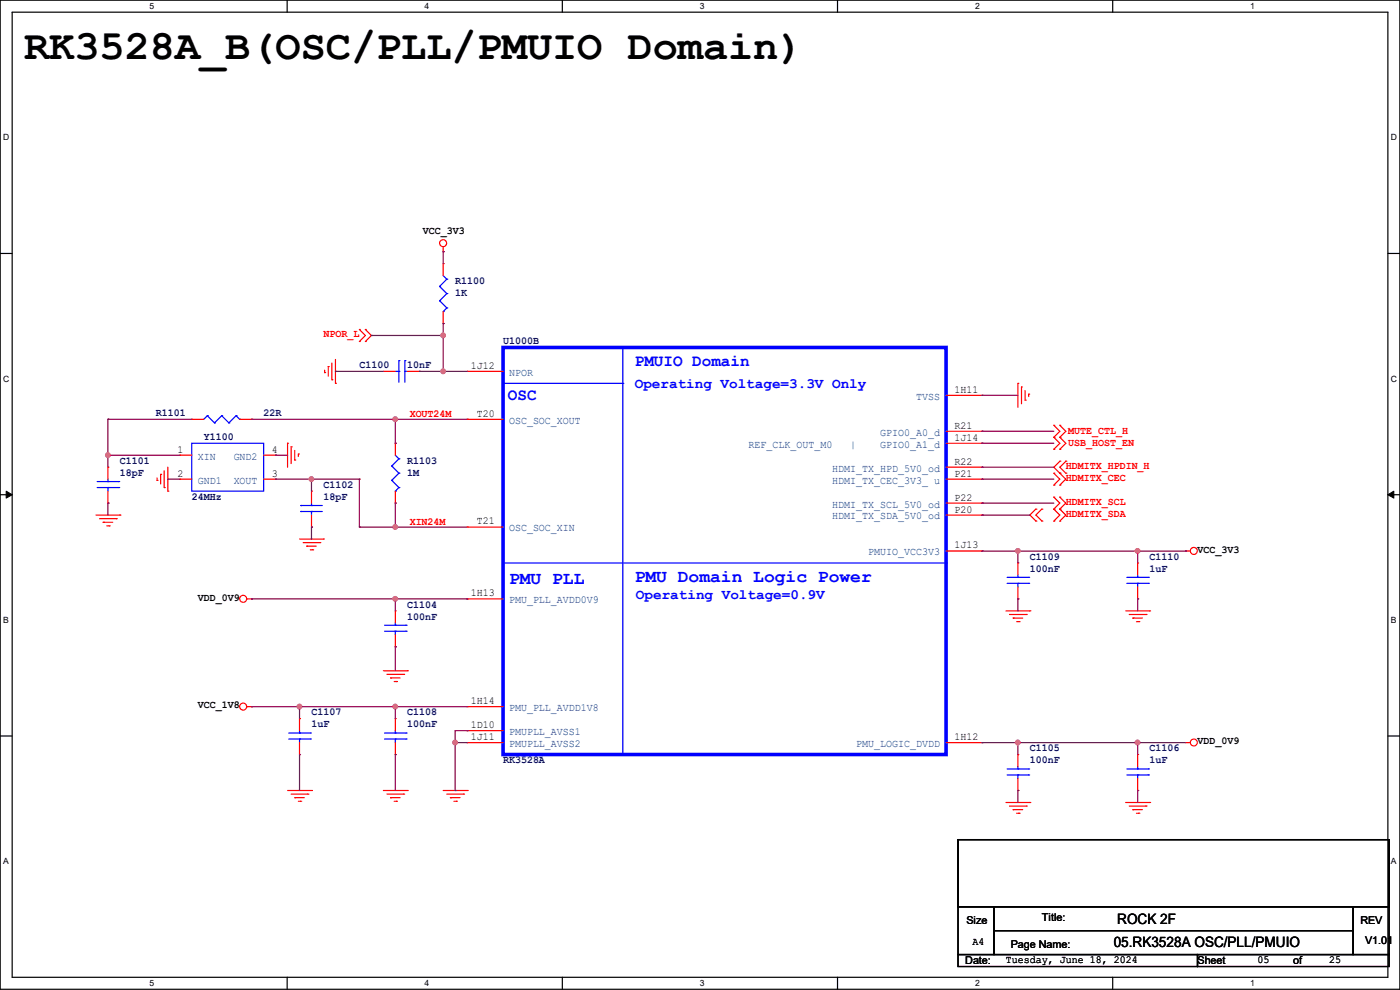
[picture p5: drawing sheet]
<svg xmlns="http://www.w3.org/2000/svg" width="297mm" height="210mm" viewBox="0 0 297 210" stroke-linecap="round" stroke-linejoin="round" font-family="sans-serif">
<g fill="none" stroke="#000" stroke-width=".25">
<path d="M0 0h297v209.8h-297zM2.6 2.6h291.8v204.7h-291.8zM60.9 0v2.6M119.3 0v2.6M177.7 0v2.6M236.1 0v2.6M0 53.8h2.6M294.4 53.8h2.6M0 104.9h2.6M294.4 104.9h2.6M0 156.1h2.6M294.4 156.1h2.6"/>
<path d="M203.2 178.1h91.5v14.2h-91.5zM203.2 192.3h7.7v10.2h-7.7zM210.9 192.3h76.2v5.1h-76.2zM210.9 197.4h76.2v5.1h-76.2zM287.1 192.3h7.6v10.2h-7.6zM60.9 207.3v2.5M119.3 207.3v2.5M177.7 207.3v2.5M203.2 202.5h50.8v2.5h-50.8zM236.1 207.3v2.5M254 202.5h40.7v2.5h-40.7z"/>
</g>
<path d="M1.3 104.2l1.3 .7-1.3 .8zM294.4 104.9l1.3-.7v1.5z" fill="#000"/>
<path d="M1.3 104.2l1.3 .7-1.3 .8zM294.4 104.9l1.3-.7v1.5z" fill="none" stroke="#000" stroke-width=".21"/>
<g fill="none" stroke="#f00" stroke-width=".25">
<path d="M94 53.4h.1M94 55.9h.1M94 52.4v1M94 55.9v2.6M68.9 79h.1M68.9 78.5v.5M69.6 77.8h.1M69.6 77.8v2M70.4 77v3.6M71.2 76.2v5.1M76.2 69.9h.1M76.2 72.4h.1"/>
<path d="M76.2 69.9l1.3 1.3-1.3 1.2M77.5 72.4h.1M77.5 69.9h.1M77.5 69.9l1.3 1.3-1.3 1.2M81.3 78.8h.1M81.3 78.8h2.6M86.4 78.8h2.5M88.9 78.8h.1M94 68.6h.1M94 66.1v2.5M99.1 78.8h.1M99.1 78.8h7.6"/>
<path d="M22.9 99.1h.1M22.9 99.1v2.5M34.8 99.9v3.5M35.6 99.1v5.1M38.1 96.6h.1M38.1 96.6h2.6M40.7 88.9h.1M40.7 88.9h2.5M50.8 88.9h2.6M53.4 88.9h.1M55.9 96.6h2.6M58.5 96.6h.1"/>
<path d="M61 94h.1M61 94v5.1M61.8 94.8h.1M61.8 94.8v3.5M62.5 97.6h.1M62.5 95.5v2.1M63.3 96.3h.1M63.3 96.3v.5M70.4 80.6h.1M71.2 81.3h.1M83.9 94h.1M83.9 94v2.6"/>
<path d="M99.1 88.9h.1M99.1 88.9h7.6M200.7 83.9h7.6M200.7 91.5h7.6M200.7 94h7.6M200.7 99.1h7.6M208.3 83.9h.1M208.3 91.5h.1M208.3 94h.1M208.3 99.1h.1M215.9 81.3h.1M215.9 81.3v5.1"/>
<path d="M216.7 82.1h.1M216.7 82.1v3.5M217.5 84.9h.1M217.5 82.8v2.1M218.2 83.6h.1M218.2 83.6v.5M223.6 92.8h.1M223.6 90.2h.1M223.6 95.3h.1M223.6 90.2l1.2 1.3-1.2 1.3M223.6 92.8l1.2 1.2-1.2 1.3M224.8 92.8h.1"/>
<path d="M224.8 90.2h.1M224.8 97.8h.1M224.8 95.3h.1M224.8 90.2l1.3 1.3-1.3 1.3M224.8 97.8l-1.2 1.3 2.5 2.5-1.3 1.3M224.8 92.8l1.3 1.2-1.3 1.3M226.1 97.8h.1M226.1 97.8l-1.3 1.3 1.3 1.3M20.4 109.3h5M21.1 110h3.6M21.9 110.8h.1M21.9 110.8h2"/>
<path d="M22.6 111.5h.6M22.9 106.7h.1M22.9 104.2v2.5M23.2 111.5h.1M24.7 110h.1M25.4 109.3h.1M33.3 101.9h.1M33.3 101.4v.5M34.1 100.6h.1M34.1 100.6v2.1M34.8 103.4h.1M35.6 104.2h.1"/>
<path d="M38.1 101.6h.1M38.1 101.6h2.6M55.9 101.6h2.6M58.5 101.6h.1M63.5 114.3h5.1M64.3 115.1h3.6M65.1 115.9h.1M65.1 115.9h2M65.8 116.6h.5M66.1 104.2h.1M66.1 111.8h.1M66.1 104.2v2.5"/>
<path d="M66.1 109.3v2.5M66.3 116.6h.1M67.9 115.1h.1M68.6 114.3h.1M83.9 106.7h.1M83.9 104.2v2.5M99.1 111.8h.1M99.1 111.8h7.6M200.7 116.9h7.6M200.7 109.3h7.6M200.7 101.6h7.6M200.7 106.7h7.6"/>
<path d="M208.3 101.6h.1M208.3 106.7h.1M208.3 109.3h.1M208.3 116.9h.1M215.9 119.4h.1M215.9 119.4v2.6M219.8 108h.1M219.8 110.5h.1M219.8 108l-1.3 1.3 1.3 1.2M221 110.5h.1M221 108h.1M221 108l-1.2 1.3 1.2 1.2"/>
<path d="M223.6 102.9h.1M223.6 100.4h.1M223.6 108h.1M223.6 105.5h.1M223.6 110.5h.1M223.6 100.4l1.2 1.2-1.2 1.3M223.6 105.5l1.2 1.2-1.2 1.3M223.6 108l1.2 1.3-1.2 1.2M224.8 100.4h.1M224.8 102.9h.1M224.8 108h.1M224.8 105.5h.1"/>
<path d="M224.8 110.5h.1M224.8 105.5l1.3 1.2-1.3 1.3M224.8 108l1.3 1.3-1.3 1.2M226.1 100.4h.1M241.3 119.4h.1M241.3 119.4v2.6M251.5 116.9h.1M251.5 116.9h1M52.4 127h1M53.4 127h.1M83.9 129.6h.1M83.9 137.2h.1"/>
<path d="M83.9 129.6v2.5M83.9 134.7v2.5M99.1 127h.1M99.1 127h7.6M213.4 129.6h5.1M214.2 130.3h3.5M214.9 131.1h.1M214.9 131.1h2.1M215.7 131.9h.5M215.9 127h.1M215.9 124.5v2.5M216.2 131.9h.1"/>
<path d="M217.7 130.3h.1M218.5 129.6h.1M238.8 129.6h5.1M239.6 130.3h3.5M240.3 131.1h.1M240.3 131.1h2.1M241.1 131.9h.5M241.3 127h.1M241.3 124.5v2.5M241.6 131.9h.1M243.1 130.3h.1M243.9 129.6h.1"/>
<path d="M52.4 149.9h1M53.4 149.9h.1M63.5 152.4h.1M63.5 152.4v2.6M63.5 157.5v2.6M81.3 142.3h5.1M82.1 143h3.5M82.8 143.8h.1M82.8 143.8h2.1M83.6 144.6h.5M83.9 152.4h.1M83.9 152.4v2.6"/>
<path d="M83.9 157.5v2.6M84.1 144.6h.1M85.6 143h.1M86.4 142.3h.1M99.1 149.9h.1M99.1 157.5h.1M99.1 155h.1M99.1 149.9h7.6M99.1 157.5h7.6M99.1 155h7.6M200.7 157.5h7.6M208.3 157.5h.1"/>
<path d="M251.5 157.5h.1M251.5 157.5h1M61 167.7h5.1M61.8 168.4h3.5M62.5 169.2h.1M62.5 169.2h2.1M63.3 170h.5M63.5 160.1h.1M63.8 170h.1M65.3 168.4h.1M66.1 167.7h.1M81.3 167.7h5.1"/>
<path d="M82.1 168.4h3.5M82.8 169.2h.1M82.8 169.2h2.1M83.6 170h.5M83.9 160.1h.1M84.1 170h.1M85.6 168.4h.1M86.4 167.7h.1M94 167.7h5.1M94.8 168.4h3.5M95.5 169.2h.1M95.5 169.2h2.1"/>
<path d="M96.3 170h.5M96.8 170h.1M98.3 168.4h.1M99.1 167.7h.1M213.4 170.2h5.1M214.2 171h3.5M214.9 171.7h.1M214.9 171.7h2.1M215.7 172.5h.5M215.9 160.1h.1M215.9 167.7h.1M215.9 160.1v2.5"/>
<path d="M215.9 165.1v2.6M216.2 172.5h.1M217.7 171h.1M218.5 170.2h.1M238.8 170.2h5.1M239.6 171h3.5M240.3 171.7h.1M240.3 171.7h2.1M241.1 172.5h.5M241.3 160.1h.1M241.3 167.7h.1M241.3 160.1v2.5"/>
<path d="M241.3 165.1v2.6M241.6 172.5h.1M243.1 171h.1M243.9 170.2h.1"/>
<circle cx="94" cy="51.6" r=".74"/>
<circle cx="253.3" cy="116.9" r=".74"/>
<circle cx="51.6" cy="127" r=".74"/>
<circle cx="51.6" cy="149.9" r=".74"/>
<circle cx="253.3" cy="157.5" r=".74"/>
</g>
<g fill="none" stroke="#00f" stroke-width=".25">
<path d="M94 58.5l.8 .7M94.8 59.2h.1M94.8 59.2l-1.5 1.5M83.9 78.8h.7M84.6 76.5h.1M84.6 78.8h.1M84.6 76.5v4.6M85.9 78.8h.1M85.9 76.5h.1M85.9 78.8h.5M85.9 76.5v4.6M93.3 60.7h.1"/>
<path d="M93.3 63.8h.1M93.3 60.7l1.5 1.6M93.3 63.8l1.5 1.5M94 66.1h.1M94.8 62.3h.1M94.8 65.3h.1M94.8 62.3l-1.5 1.5M94.8 65.3l-.8 .8M132.1 73.7v86.4M40.7 94h15.2v10.2h-15.2zM44 88.2h.1M44 88.2l-.8 .7"/>
<path d="M44 88.2l1.5 1.5M45.5 89.7h.1M47 88.2h.1M47 88.2l-1.5 1.5M47 88.2l1.6 1.5M48.6 89.7h.1M50.1 88.2h.1M50.1 88.2l-1.5 1.5M50.1 88.2l.7 .7M50.8 88.9h.1M83.1 98.8h.1M83.1 98.8l1.5 1.6"/>
<path d="M83.9 96.6l.7 .7M84.6 97.3h.1M84.6 97.3l-1.5 1.5M106.7 81.3h25.4M132.1 81.3h.1M20.6 103.4h4.6M20.6 102.2h4.6M22.9 102.2h.1M22.9 103.4h.1M22.9 101.6v.6M22.9 103.4v.8M25.2 103.4h.1"/>
<path d="M25.2 102.2h.1M63.8 108.5h.1M63.8 107.2h.1M63.8 108.5h4.6M63.8 107.2h4.6M66.1 107.2h.1M66.1 108.5h.1M66.1 106.7v.5M66.1 108.5v.8M83.1 101.9h.1M83.1 101.9l1.5 1.5M83.9 104.2h.1"/>
<path d="M84.6 100.4h.1M84.6 103.4h.1M84.6 100.4l-1.5 1.5M84.6 103.4l-.7 .8M106.7 119.4h94M200.7 119.4h.1M81.6 133.9h4.5M81.6 132.6h4.5M83.9 132.6h.1M83.9 133.9h.1M83.9 132.1v.5M83.9 133.9v.8"/>
<path d="M86.1 133.9h.1M86.1 132.6h.1M213.7 123.7h4.5M213.7 122.5h4.5M215.9 122.5h.1M215.9 123.7h.1M215.9 122v.5M215.9 123.7v.8M218.2 123.7h.1M218.2 122.5h.1M239.1 123.7h4.5M239.1 122.5h4.5"/>
<path d="M241.3 122.5h.1M241.3 123.7h.1M241.3 122v.5M241.3 123.7v.8M243.6 123.7h.1M243.6 122.5h.1M61.3 156.8h4.5M61.3 155.5h4.5M63.5 155.5h.1M63.5 156.8h.1M63.5 155v.5M63.5 156.8v.7"/>
<path d="M65.8 156.8h.1M65.8 155.5h.1M81.6 156.8h4.5M81.6 155.5h4.5M83.9 155.5h.1M83.9 156.8h.1M83.9 155v.5M83.9 156.8v.7M86.1 156.8h.1M86.1 155.5h.1M132.1 160.1h.1M213.7 164.4h4.5"/>
<path d="M213.7 163.1h4.5M215.9 163.1h.1M215.9 164.4h.1M215.9 162.6v.5M215.9 164.4v.7M218.2 164.4h.1M218.2 163.1h.1M239.1 164.4h4.5M239.1 163.1h4.5M241.3 163.1h.1M241.3 164.4h.1M241.3 162.6v.5"/>
<path d="M241.3 164.4v.7M243.6 164.4h.1M243.6 163.1h.1"/>
</g>
<path d="M106.7 73.7h94v86.4h-94z" fill="none" stroke="#00f" stroke-width=".76"/>
<path d="M208.3 99.1h.1M208.3 99.1h15.3M215.9 116.9h.1M215.9 116.9v2.5M215.9 116.9h25.4M241.3 116.9h.1M215.9 127h.1M215.9 127v2.6" fill="none" stroke="#7f003f" stroke-width=".25"/>
<circle cx="215.9" cy="116.9" r=".49" fill="#f0f"/>
<circle cx="215.9" cy="116.9" r=".49" fill="none" stroke="#f0f" stroke-width=".25"/>
<circle cx="241.3" cy="116.9" r=".49" fill="#f0f"/>
<circle cx="241.3" cy="116.9" r=".49" fill="none" stroke="#f0f" stroke-width=".25"/>
<g fill="none" stroke="#7f003f" stroke-width=".25">
<path d="M94 53.4h.1M94 53.4v2.5M78.8 71.2h.1M78.8 71.2h15.2M94 68.6h.1M94 71.2h.1M94 68.6v10.2M208.3 83.9h.1M208.3 91.5h.1M208.3 83.9h7.6M208.3 91.5h15.3M208.3 106.7h.1"/>
<path d="M208.3 109.3h.1M208.3 116.9h.1M208.3 106.7h15.3M208.3 109.3h10.2M208.3 116.9h7.6"/>
</g>
<circle cx="94" cy="71.1" r=".49" fill="#f0f"/>
<circle cx="94" cy="71.1" r=".49" fill="none" stroke="#f0f" stroke-width=".25"/>
<path d="M71.2 78.8h.1M71.2 78.8h10.1M88.9 78.8h.1M88.9 78.8h5.1" fill="none" stroke="#7f003f" stroke-width=".25"/>
<circle cx="94" cy="78.8" r=".49" fill="#f0f"/>
<circle cx="94" cy="78.8" r=".49" fill="none" stroke="#f0f" stroke-width=".25"/>
<path d="M94 78.8h.1M94 78.8h5.1M53.4 127h.1M53.4 127h30.5" fill="none" stroke="#7f003f" stroke-width=".25"/>
<circle cx="83.8" cy="127" r=".49" fill="#f0f"/>
<circle cx="83.8" cy="127" r=".49" fill="none" stroke="#f0f" stroke-width=".25"/>
<path d="M53.4 149.9h.1M53.4 149.9h30.5M63.5 149.9h.1" fill="none" stroke="#7f003f" stroke-width=".25"/>
<circle cx="83.8" cy="149.9" r=".49" fill="#f0f"/>
<circle cx="83.8" cy="149.9" r=".49" fill="none" stroke="#f0f" stroke-width=".25"/>
<circle cx="63.5" cy="149.9" r=".49" fill="#f0f"/>
<circle cx="63.5" cy="149.9" r=".49" fill="none" stroke="#f0f" stroke-width=".25"/>
<g fill="none" stroke="#7f003f" stroke-width=".25">
<path d="M208.3 101.6h.1M208.3 101.6h15.3M63.5 149.9h.1M63.5 149.9v2.5M83.9 149.9h.1M83.9 149.9h15.2M83.9 149.9v2.5M208.3 157.5h.1M208.3 157.5h33M215.9 157.5h.1M63.5 160.1h.1M63.5 160.1v7.6"/>
<path d="M83.9 160.1h.1M83.9 160.1v7.6"/>
</g>
<circle cx="241.3" cy="157.5" r=".49" fill="#f0f"/>
<circle cx="241.3" cy="157.5" r=".49" fill="none" stroke="#f0f" stroke-width=".25"/>
<path d="M215.9 157.5h.1M215.9 157.5v2.6" fill="none" stroke="#7f003f" stroke-width=".25"/>
<circle cx="215.9" cy="157.5" r=".49" fill="#f0f"/>
<circle cx="215.9" cy="157.5" r=".49" fill="none" stroke="#f0f" stroke-width=".25"/>
<path d="M96.6 157.5h.1M96.6 157.5h2.5M99.1 155h.1M99.1 155h-2.5v12.7M241.3 157.5h.1M241.3 157.5v2.6M241.3 157.5h10.2M96.6 167.7h.1M215.9 167.7h.1M215.9 167.7v2.5M241.3 167.7h.1M241.3 167.7v2.5" fill="none" stroke="#7f003f" stroke-width=".25"/>
<circle cx="96.5" cy="157.5" r=".49" fill="#f0f"/>
<circle cx="96.5" cy="157.5" r=".49" fill="none" stroke="#f0f" stroke-width=".25"/>
<path d="M22.9 88.9h.1M22.9 88.9h17.8M22.9 88.9v7.7M53.4 88.9h.1M53.4 88.9h30.5" fill="none" stroke="#7f003f" stroke-width=".25"/>
<circle cx="83.8" cy="88.9" r=".49" fill="#f0f"/>
<circle cx="83.8" cy="88.9" r=".49" fill="none" stroke="#f0f" stroke-width=".25"/>
<path d="M22.9 96.6h.1M22.9 96.6v2.5M83.9 88.9h.1M83.9 88.9h15.2" fill="none" stroke="#7f003f" stroke-width=".25"/>
<circle cx="22.9" cy="96.5" r=".49" fill="#f0f"/>
<circle cx="22.9" cy="96.5" r=".49" fill="none" stroke="#f0f" stroke-width=".25"/>
<path d="M22.9 96.6h.1M22.9 96.6h15.2M58.5 96.6h.1M58.5 96.6h2.5M35.6 101.6h.1M35.6 101.6h2.5M58.5 101.6h.1M58.5 101.6h7.6M66.1 101.6h.1M66.1 101.6v2.6" fill="none" stroke="#7f003f" stroke-width=".25"/>
<circle cx="66.1" cy="101.6" r=".49" fill="#f0f"/>
<circle cx="66.1" cy="101.6" r=".49" fill="none" stroke="#f0f" stroke-width=".25"/>
<path d="M66.1 101.6h.1M66.1 101.6h10.1M76.2 101.6h.1M76.2 101.6v10.2M83.9 106.7h.1M83.9 106.7v5.1" fill="none" stroke="#7f003f" stroke-width=".25"/>
<circle cx="83.8" cy="111.8" r=".49" fill="#f0f"/>
<circle cx="83.8" cy="111.8" r=".49" fill="none" stroke="#f0f" stroke-width=".25"/>
<g fill="none" stroke="#7f003f" stroke-width=".25">
<path d="M83.9 94h.1M83.9 88.9v5.1M208.3 94h.1M208.3 94h15.3M22.9 106.7h.1M22.9 106.7v2.6M66.1 111.8h.1M66.1 111.8v2.5M76.2 111.8h.1M76.2 111.8h22.9M83.9 111.8h.1M241.3 116.9h.1"/>
<path d="M241.3 116.9v2.5M241.3 116.9h10.2M251.5 116.9h.1M83.9 137.2h.1M83.9 127h.1M83.9 127v2.6M83.9 137.2v5.1M83.9 127h15.2M99.1 127h.1M241.3 127h.1M241.3 127v2.6"/>
</g>
<circle cx="215.9" cy="116.9" r=".49" fill="#f0f"/>
<circle cx="215.9" cy="116.9" r=".49" fill="none" stroke="#f0f" stroke-width=".25"/>
<circle cx="241.3" cy="116.9" r=".49" fill="#f0f"/>
<circle cx="241.3" cy="116.9" r=".49" fill="none" stroke="#f0f" stroke-width=".25"/>
<circle cx="94" cy="71.1" r=".49" fill="#f0f"/>
<circle cx="94" cy="71.1" r=".49" fill="none" stroke="#f0f" stroke-width=".25"/>
<circle cx="94" cy="78.8" r=".49" fill="#f0f"/>
<circle cx="94" cy="78.8" r=".49" fill="none" stroke="#f0f" stroke-width=".25"/>
<circle cx="83.8" cy="127" r=".49" fill="#f0f"/>
<circle cx="83.8" cy="127" r=".49" fill="none" stroke="#f0f" stroke-width=".25"/>
<circle cx="83.8" cy="149.9" r=".49" fill="#f0f"/>
<circle cx="83.8" cy="149.9" r=".49" fill="none" stroke="#f0f" stroke-width=".25"/>
<circle cx="63.5" cy="149.9" r=".49" fill="#f0f"/>
<circle cx="63.5" cy="149.9" r=".49" fill="none" stroke="#f0f" stroke-width=".25"/>
<circle cx="241.3" cy="157.5" r=".49" fill="#f0f"/>
<circle cx="241.3" cy="157.5" r=".49" fill="none" stroke="#f0f" stroke-width=".25"/>
<circle cx="215.9" cy="157.5" r=".49" fill="#f0f"/>
<circle cx="215.9" cy="157.5" r=".49" fill="none" stroke="#f0f" stroke-width=".25"/>
<circle cx="96.5" cy="157.5" r=".49" fill="#f0f"/>
<circle cx="96.5" cy="157.5" r=".49" fill="none" stroke="#f0f" stroke-width=".25"/>
<circle cx="83.8" cy="88.9" r=".49" fill="#f0f"/>
<circle cx="83.8" cy="88.9" r=".49" fill="none" stroke="#f0f" stroke-width=".25"/>
<circle cx="22.9" cy="96.5" r=".49" fill="#f0f"/>
<circle cx="22.9" cy="96.5" r=".49" fill="none" stroke="#f0f" stroke-width=".25"/>
<circle cx="66.1" cy="101.6" r=".49" fill="#f0f"/>
<circle cx="66.1" cy="101.6" r=".49" fill="none" stroke="#f0f" stroke-width=".25"/>
<circle cx="83.8" cy="111.8" r=".49" fill="#f0f"/>
<circle cx="83.8" cy="111.8" r=".49" fill="none" stroke="#f0f" stroke-width=".25"/>
<text font-size="8.9" x="5.1" y="12.5">RK3528A_B(OSC/PLL/PMUIO Domain)</text>
<g font-size="3.8" fill="#00f">
<text x="108" y="123.9">PMU PLL</text>
<text x="134.7" y="123.4">PMU Domain Logic Power</text>
</g>
<g font-size="3.6" fill="#00f">
<text x="134.7" y="77.6">PMUIO Domain</text>
<text x="107.7" y="84.8">OSC</text>
</g>
<g font-size="3" fill="#00f">
<text x="134.7" y="82.3">Operating Voltage=3.3V Only</text>
<text x="134.9" y="127">Operating Voltage=0.9V</text>
</g>
<g font-size="3">
<text x="237" y="196.1">ROCK 2F</text>
<text x="236.3" y="200.9">05.RK3528A OSC/PLL/PMUIO</text>
</g>
<g font-size="2.3">
<text x="89.7" y="49.7">VCC_3V3</text>
<text x="99.9" y="78.2">1J12</text>
<text x="202.5" y="83.3">1H11</text>
<text x="101.1" y="88.4">T20</text>
<text x="202.5" y="90.9">R21</text>
<text x="202.5" y="93.5">1J14</text>
<text x="37.6" y="96">1</text>
<text x="37.6" y="101.1">2</text>
<text x="57.7" y="101.1">3</text>
<text x="57.7" y="96">4</text>
<text x="202.5" y="98.6">R22</text>
<text x="202.5" y="101.1">P21</text>
<text x="202.5" y="106.2">P22</text>
<text x="101.1" y="111.3">T21</text>
<text x="202.5" y="108.7">P20</text>
<text x="202.5" y="116.3">1J13</text>
<text x="254" y="117.2">VCC_3V3</text>
<text x="42" y="127.4">VDD_0V9</text>
<text x="99.9" y="126.5">1H13</text>
<text x="99.9" y="149.4">1H14</text>
<text x="42" y="150.2">VCC_1V8</text>
<text x="99.9" y="154.4">1D10</text>
<text x="99.9" y="157">1J11</text>
<text x="202.5" y="157">1H12</text>
<text x="254" y="157.9">VDD_0V9</text>
<text x="205" y="195.9">Size</text>
<text x="221" y="195.4">Title:</text>
<text x="288.6" y="195.9">REV</text>
<text x="206.3" y="200.5">A4</text>
<text x="214.4" y="201">Page Name:</text>
<text x="289.6" y="200.2">V1.01</text>
<text x="204.8" y="204.6">Date:</text>
<text x="213.4" y="204.3">Tuesday, June 18, 2024</text>
<text x="254" y="204.6">Sheet</text>
<text x="266.7" y="204.3">05</text>
<text x="274.4" y="204.6">of</text>
<text x="282" y="204.3">25</text>
</g>
<g font-size="2.3" fill="#00007f">
<text x="96.6" y="60.3">R1100</text>
<text x="96.6" y="62.9">1K</text>
<text x="106.7" y="73">U1000B</text>
<text x="76.2" y="78.1">C1100</text>
<text x="86.4" y="78.1">10nF</text>
<text x="33.1" y="88.3">R1101</text>
<text x="55.9" y="88.3">22R</text>
<text x="43.2" y="93.3">Y1100</text>
<text x="25.4" y="98.4">C1101</text>
<text x="25.4" y="101">18pF</text>
<text x="86.4" y="98.4">R1103</text>
<text x="86.4" y="101">1M</text>
<text x="40.7" y="106">24MHz</text>
<text x="68.6" y="103.5">C1102</text>
<text x="68.6" y="106">18pF</text>
<text x="218.5" y="118.7">C1109</text>
<text x="243.9" y="118.7">C1110</text>
<text x="218.5" y="121.3">100nF</text>
<text x="243.9" y="121.3">1uF</text>
<text x="86.4" y="128.9">C1104</text>
<text x="86.4" y="131.4">100nF</text>
<text x="66.1" y="151.8">C1107</text>
<text x="66.1" y="154.3">1uF</text>
<text x="86.4" y="151.8">C1108</text>
<text x="86.4" y="154.3">100nF</text>
<text x="106.7" y="161.9">RK3528A</text>
<text x="218.5" y="159.4">C1105</text>
<text x="218.5" y="161.9">100nF</text>
<text x="243.9" y="159.4">C1106</text>
<text x="243.9" y="161.9">1uF</text>
</g>
<g font-size="2.3" fill="#f00">
<text x="68.6" y="71.5">NPOR_L</text>
<text x="86.9" y="88.4">XOUT24M</text>
<text x="226.6" y="92.1">MUTE_CTL_H</text>
<text x="226.6" y="94.6">USB_HOST_EN</text>
<text x="226.1" y="99.4">HDMITX_HPDIN_H</text>
<text x="226.1" y="102">HDMITX_CEC</text>
<text x="226.1" y="107.1">HDMITX_SCL</text>
<text x="86.9" y="111.3">XIN24M</text>
<text x="226.1" y="109.6">HDMITX_SDA</text>
</g>
<g font-size="2.3" fill="#003f7f">
<text x="108" y="79.7">NPOR</text>
<text x="108" y="89.9">OSC_SOC_XOUT</text>
<text x="194.4" y="84.8">TVSS</text>
<text x="158.8" y="95">REF_CLK_OUT_M0</text>
<text x="180.4" y="95">|</text>
<text x="186.7" y="92.4">GPIO0_A0_d</text>
<text x="186.7" y="95">GPIO0_A1_d</text>
<text x="42" y="97.5">XIN</text>
<text x="49.6" y="97.5">GND2</text>
<text x="176.6" y="100">HDMI_TX_HPD_5V0_od</text>
<text x="42" y="102.6">GND1</text>
<text x="49.6" y="102.6">XOUT</text>
<text x="176.6" y="102.6">HDMI_TX_CEC_3V3_ u</text>
<text x="176.6" y="107.7">HDMI_TX_SCL_5V0_od</text>
<text x="108" y="112.7">OSC_SOC_XIN</text>
<text x="176.6" y="110.2">HDMI_TX_SDA_5V0_od</text>
<text x="184.2" y="117.8">PMUIO_VCC3V3</text>
<text x="108" y="128">PMU_PLL_AVDD0V9</text>
<text x="108" y="150.8">PMU_PLL_AVDD1V8</text>
<text x="108" y="155.9">PMUPLL_AVSS1</text>
<text x="108" y="158.5">PMUPLL_AVSS2</text>
<text x="181.7" y="158.5">PMU_LOGIC_DVDD</text>
</g>
<g font-size="1.8">
<text x="31.7" y="1.9">5</text>
<text x="90.1" y="1.9">4</text>
<text x="148.5" y="1.9">3</text>
<text x="206.8" y="1.9">2</text>
<text x="265.2" y="1.9">1</text>
<text x=".7" y="29.8">D</text>
<text x="295.1" y="29.8">D</text>
<text x=".7" y="80.9">C</text>
<text x="295.1" y="80.9">C</text>
<text x=".7" y="132.1">B</text>
<text x="295.1" y="132.1">B</text>
<text x=".7" y="183.3">A</text>
<text x="295.1" y="183.3">A</text>
<text x="31.7" y="209.2">5</text>
<text x="90.1" y="209.2">4</text>
<text x="148.5" y="209.2">3</text>
<text x="206.8" y="209.2">2</text>
<text x="265.2" y="209.2">1</text>
</g>
</svg>
